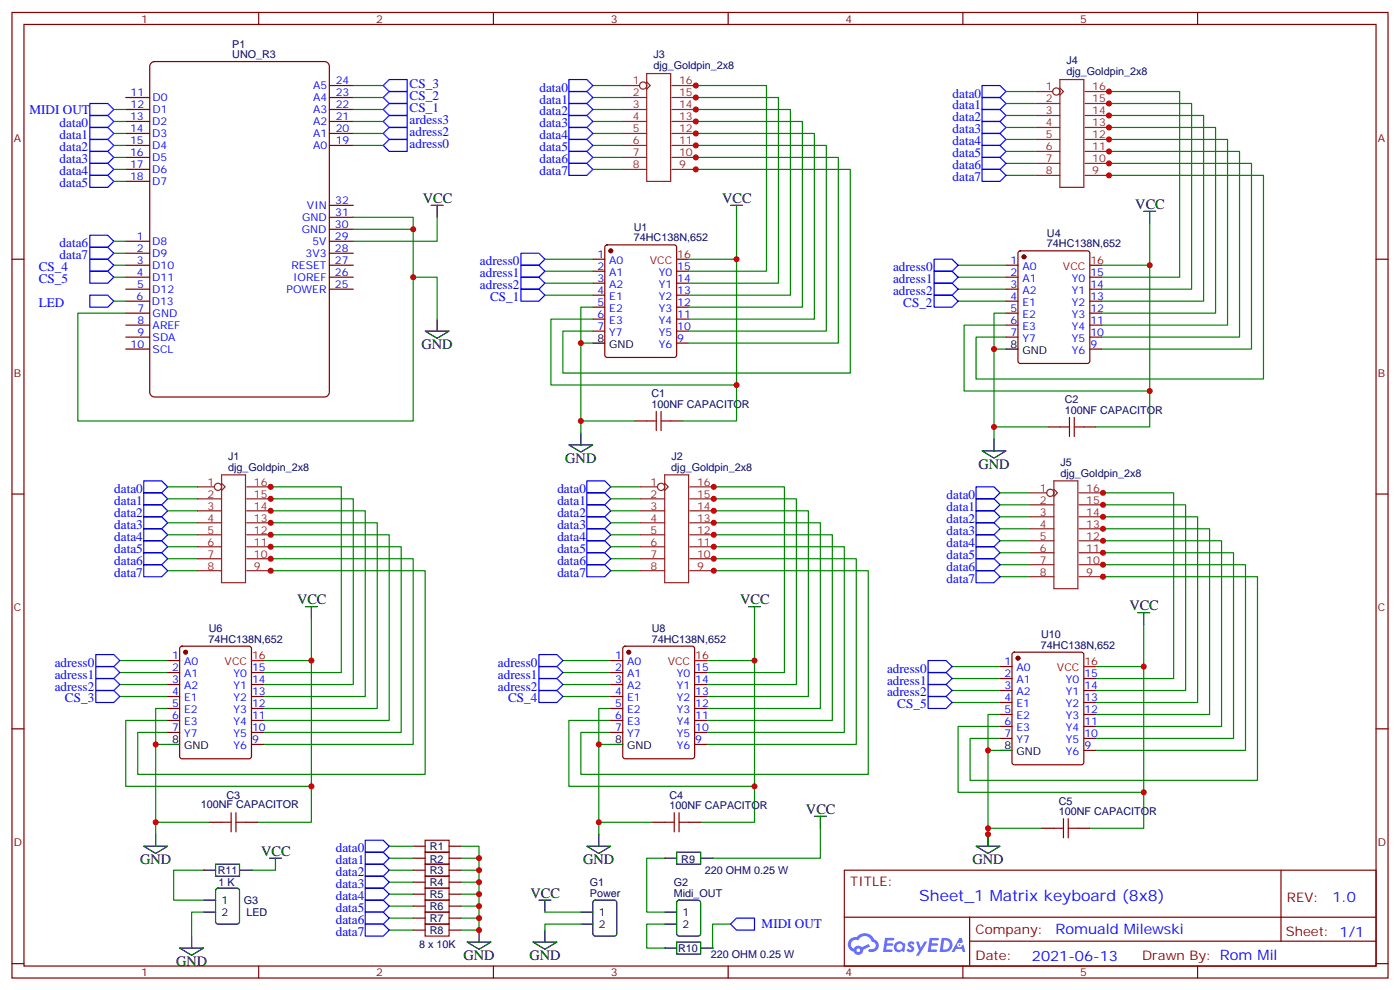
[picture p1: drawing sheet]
<svg xmlns="http://www.w3.org/2000/svg" width="412mm" height="292mm" viewBox="0 0 412 292" stroke-linecap="round" stroke-linejoin="round" font-family="sans-serif">
<g fill="none" stroke="#870000" stroke-width=".35">
<path d="M3.5 3.7h405.4v284.3h-405.4zM7.1 7.2h398.2v277.3h-398.2zM76.2 3.7v3.5M145.3 3.7v3.5M214.5 3.7v3.5M283.6 3.7v3.5M352.8 3.7v3.5M3.5 76.3h3.6M405.3 76.3h3.6M3.5 145.5h3.6M405.3 145.5h3.6M3.5 214.6h3.6"/>
<path d="M405.3 214.6h3.6M248.7 256.3h156.6v28.2h-156.6zM377.3 256.3v20.9M248.7 270.1h156.5M285.6 277.2h119.6M285.6 270.1v14.1M3.5 283.8h3.6M76.2 284.5v3.5M145.3 284.5v3.5M214.5 284.5v3.5M283.6 284.5v3.5M352.8 284.5v3.5"/>
<path d="M405.3 283.8h3.6"/>
</g>
<g fill="#5487ff">
<path d="M267.7 277.4a1.22 1.22 0 0 1 1.7 .3l-.4 .6a.47 .47 0 0 0-.3-.4 .47 .47 0 0 0-.5 .2l.1 .2a1.14 1.14 0 0 1 .8 1.7 1.14 1.14 0 0 1-1.9 0l-.2-.2 .5-.5 .7 .4a.29 .29 0 0 0 .3-.2 .29 .29 0 0 0-.2-.4 1.04 1.04 0 0 1-.6-1.7z"/>
<path d="M260.7 276.2h2.4l.3 .2-.2 .5h-1.8l-.1 .9h1.5l.3 .3-.3 .4h-1.6l-.2 1.1 1.7 .1 .2 .3-.2 .3h-2.6z"/>
<path d="M273.8 276.2h2.4l.3 .2-.1 .5h-1.8l-.2 .9h1.6l.3 .3-.4 .4h-1.6l-.1 1.1 1.7 .1 .2 .3-.2 .3h-2.6z"/>
<path d="M282.6 276.2h.7l.3 1.2-.6 .4a.69 .69 0 0 0-1 .2 .69 .69 0 0 0 .4 1 .69 .69 0 0 0 .9-.6l.5-.3 .6 2.2h-.8l-.2-.9h-1.8l-.5 .9h-.8z"/>
<path d="M269.8 277.3h.8l.6 1.8 1.1-1.8h.9l-2.6 4.2h-.8l.9-1.6z"/>
<path d="M277.4 276.2l-.6 4.1h1.3a2.11 2.11 0 0 0 2.5-2.1 2.11 2.11 0 0 0-2.5-2zM278.1 276.9a1.39 1.39 0 0 1 1.7 1.4 1.39 1.39 0 0 1-1.8 1.3h-.3z"/>
<path d="M263.7 277.8a1.54 1.54 0 0 0-.1 2.2 1.54 1.54 0 0 0 2.2 .1l.6 .2 .3-2.3-.2-.2h-.4a1.49 1.49 0 0 0-2.4 0zM264 278.8a.94 .94 0 0 1 1.8 0 .94 .94 0 0 1-1.8 0z"/>
<path d="M250.4 276.6a2.18 2.18 0 0 0 1.1 3.7 1.44 1.44 0 0 0 1.6 .9 1.44 1.44 0 0 0 1.2-1.5l2-1-.5-.7-1.9 .9a1.47 1.47 0 0 0-2.4 .5 1.39 1.39 0 0 1-.7-2 1.39 1.39 0 0 1 2-.4 2.12 2.12 0 0 1 2.2-1.3 2.12 2.12 0 0 1 1.9 1.7 1.14 1.14 0 0 1 1.1 1.4 1.14 1.14 0 0 1-1.7 .7 .43 .43 0 0 0-.5 .4 .43 .43 0 0 0 .4 .4 1.98 1.98 0 0 0 2.5-1.2 1.98 1.98 0 0 0-1.2-2.5 3.1 3.1 0 0 0-5.3-.7l-.9 .1zM252.3 279.9a.55 .55 0 0 1 1.1 0 .55 .55 0 0 1-1.1 0z"/>
<circle cx="282.6" cy="278.3" r=".26"/>
</g>
<path d="M44.4 18.7l1.1-.6h50.1a1.41 1.41 0 0 1 1.4 1.4v96a1.51 1.51 0 0 1-1.4 1.4h-50.1a1.51 1.51 0 0 1-1.4-1.4v-96z" fill="none" stroke="#800000" stroke-width=".35"/>
<g fill="none" stroke="#870000" stroke-width=".35">
<path d="M37 28.7h7.1M37 32.2h7.1M37 35.8h7.1M37 39.3h7.1M97 28.7h7.1M97 32.2h7.1M97 35.8h7.1M97 39.3h7.1M97 25.2h7.1M37 42.8h7.1M37 46.4h7.1M37 49.9h7.1"/>
<path d="M37 53.4h7.1M97 42.8h7.1M37 71h7.1M37 74.6h7.1M37 78.1h7.1M97 71h7.1M97 74.6h7.1M97 78.1h7.1M97 67.5h7.1M97 64h7.1M97 60.5h7.1M174.6 76.3h3.6"/>
<path d="M174.6 79.9h3.6M178.4 72.3l.5-.2h19.7l.7 .4v32.1l-.4 .6-20 .1-.7-.5v-32zM199.3 79.9h3.5M296.3 78.1h3.6M300.1 74.1l.5-.2h19.7l.7 .4v32l-.4 .7h-20l-.7-.4v-32zM37 81.6h7.1M37 85.2h7.1M37 88.7h7.1M37 92.2h7.1M37 95.7h7.1M37 99.3h7.1M97 81.6h7.1"/>
<path d="M97 85.2h7.1M174.6 83.4h3.6M174.6 86.9h3.6M174.6 90.5h3.6M174.6 94h3.6M174.6 97.5h3.6M199.3 83.4h3.5M199.3 86.9h3.5M199.3 90.5h3.5M199.3 94h3.5M199.3 97.5h3.5M296.3 81.6h3.6"/>
<path d="M296.3 85.2h3.6M296.3 88.7h3.6M296.3 92.2h3.6M296.3 95.7h3.6M296.3 99.3h3.6M321 81.6h3.6M321 85.2h3.6M321 88.7h3.6M321 92.2h3.6M321 95.7h3.6M321 99.3h3.6M37 102.8h7.1"/>
<path d="M199.3 101h3.5M321 102.8h3.6M187 124h3.5M197.6 124h3.5M308.7 125.7h3.5M319.3 125.7h3.5M49.4 194.5h3.5M49.4 198h3.5M53.2 190.5l.4-.2h19.8l.6 .4 .1 32-.5 .7h-20l-.6-.4-.1-32zM74.1 198h3.5M179.9 194.5h3.5M179.9 198h3.5"/>
<path d="M183.7 190.5l.4-.2h19.8l.7 .4v32l-.5 .7h-20l-.6-.4-.1-32zM204.6 198h3.5M294.6 196.3h3.5M294.6 199.8h3.5M298.3 192.3l.5-.2h19.8l.6 .4 .1 32-.5 .7h-20l-.6-.4-.1-32zM319.3 199.8h3.5M49.4 201.6h3.5M49.4 205.1h3.5M49.4 208.6h3.5M49.4 212.2h3.5M49.4 215.7h3.5M74.1 201.6h3.5"/>
<path d="M74.1 205.1h3.5M74.1 208.6h3.5M74.1 212.2h3.5M74.1 215.7h3.5M74.1 219.2h3.5M179.9 201.6h3.5M179.9 205.1h3.5M179.9 208.6h3.5M179.9 212.2h3.5M179.9 215.7h3.5M204.6 201.6h3.5M204.6 205.1h3.5"/>
<path d="M204.6 208.6h3.5M204.6 212.2h3.5M204.6 215.7h3.5M204.6 219.2h3.5M294.6 203.3h3.5M294.6 206.9h3.5M294.6 210.4h3.5M294.6 213.9h3.5M294.6 217.5h3.5M319.3 203.3h3.5M319.3 206.9h3.5M319.3 210.4h3.5"/>
<path d="M319.3 213.9h3.5M319.3 217.5h3.5M319.3 221h3.5M61.7 242.1h3.6M72.3 242.1h3.5M121.7 249.2h3.5M121.7 252.7h3.5M121.7 256.3h3.5M121.7 259.8h3.5M132.3 249.2h3.5M132.3 252.7h3.5M132.3 256.3h3.5"/>
<path d="M132.3 259.8h3.5M192.3 242.1h3.5M202.8 242.1h3.6M306.9 243.9h3.5M317.5 243.9h3.5M121.7 263.3h3.5M121.7 266.8h3.5M121.7 270.4h3.5M121.7 273.9h3.5M132.3 263.3h3.5M132.3 266.8h3.5M132.3 270.4h3.5"/>
<path d="M132.3 273.9h3.5"/>
</g>
<g fill="none" stroke="#00f" stroke-width=".35">
<path d="M26.5 34h5.2l1.8 1.8-1.8 1.7h-5.2zM26.5 37.5h5.2l1.8 1.8-1.8 1.8h-5.2zM26.5 30.5h5.2l1.8 1.7-1.8 1.8h-5.2zM112.9 39.3l1.8-1.8h5.2v3.6h-5.2zM114.7 34h5.2v3.5h-5.2l-1.8-1.7zM114.7 30.5h5.2v3.5h-5.2l-1.8-1.8zM114.7 27h5.2v3.5h-5.2l-1.8-1.8zM114.7 23.4h5.2v3.6h-5.2l-1.8-1.8zM167.6 37.5h5.3l1.7 1.8-1.7 1.8h-5.3zM167.6 34h5.3l1.7 1.8-1.7 1.7h-5.3zM167.6 30.5h5.3l1.7 1.7-1.7 1.8h-5.3zM167.6 27h5.3l1.7 1.7-1.7 1.8h-5.3z"/>
<path d="M167.6 23.4h5.3l1.7 1.8-1.7 1.8h-5.3zM289.3 25.2h5.3l1.7 1.8-1.7 1.7h-5.3zM289.3 28.7h5.3l1.7 1.8-1.7 1.7h-5.3zM289.3 32.2h5.3l1.7 1.8-1.7 1.8h-5.3zM289.3 35.8h5.3l1.7 1.7-1.7 1.8h-5.3zM289.3 39.3h5.3l1.7 1.8-1.7 1.7h-5.3zM26.5 41.1h5.2l1.8 1.7-1.8 1.8h-5.2zM26.5 44.6h5.2l1.8 1.8-1.8 1.7h-5.2zM26.5 48.1h5.2l1.8 1.8-1.8 1.7h-5.2zM26.5 51.6h5.2l1.8 1.8-1.8 1.8h-5.2zM112.9 42.8l1.8-1.7h5.2v3.5h-5.2zM167.6 44.6h5.3l1.7 1.8-1.7 1.7h-5.3z"/>
<path d="M167.6 41.1h5.3l1.7 1.7-1.7 1.8h-5.3zM167.6 48.1h5.3l1.7 1.8-1.7 1.7h-5.3zM289.3 49.9h5.3l1.7 1.7-1.7 1.8h-5.3zM289.3 42.8h5.3l1.7 1.8-1.7 1.8h-5.3zM289.3 46.4h5.3l1.7 1.7-1.7 1.8h-5.3zM26.5 69.3h5.2l1.8 1.7-1.8 1.8h-5.2zM26.5 72.8h5.2l1.8 1.8-1.8 1.7h-5.2zM26.5 76.3h5.2l1.8 1.8-1.8 1.8h-5.2zM26.5 79.9h5.2l1.8 1.7-1.8 1.8h-5.2zM153.5 74.6h5.2l1.8 1.7-1.8 1.8h-5.2zM153.5 78.1h5.2l1.8 1.8-1.8 1.7h-5.2zM275.2 79.9h5.3l1.7 1.7-1.7 1.8h-5.3z"/>
<path d="M275.2 76.3h5.3l1.7 1.8-1.7 1.8h-5.3zM26.5 86.9h5.2l1.8 1.8-1.8 1.8h-5.2zM153.5 81.6h5.2l1.8 1.8-1.8 1.8h-5.2zM153.5 85.2h5.2l1.8 1.7-1.8 1.8h-5.2zM275.2 86.9h5.3l1.7 1.8-1.7 1.8h-5.3zM275.2 83.4h5.3l1.7 1.8-1.7 1.7h-5.3zM42.3 141.6h5.3l1.8 1.8-1.8 1.7h-5.3zM42.3 145.1h5.3l1.8 1.8-1.8 1.8h-5.3zM42.3 148.7h5.3l1.8 1.7-1.8 1.8h-5.3zM42.3 152.2h5.3l1.8 1.8-1.8 1.7h-5.3zM42.3 155.7h5.3l1.8 1.8-1.8 1.7h-5.3zM42.3 159.2h5.3l1.8 1.8-1.8 1.8h-5.3z"/>
<path d="M172.9 141.6h5.3l1.7 1.8-1.7 1.7h-5.3zM172.9 145.1h5.3l1.7 1.8-1.7 1.8h-5.3zM172.9 148.7h5.3l1.7 1.7-1.7 1.8h-5.3zM172.9 152.2h5.3l1.7 1.8-1.7 1.7h-5.3zM172.9 155.7h5.3l1.7 1.8-1.7 1.7h-5.3zM172.9 159.2h5.3l1.7 1.8-1.7 1.8h-5.3zM287.5 143.4h5.3l1.8 1.7-1.8 1.8h-5.3zM287.5 146.9h5.3l1.8 1.8-1.8 1.7h-5.3zM287.5 150.4h5.3l1.8 1.8-1.8 1.8h-5.3zM287.5 154h5.3l1.8 1.7-1.8 1.8h-5.3zM287.5 157.5h5.3l1.8 1.7-1.8 1.8h-5.3zM42.3 166.3h5.3l1.8 1.8-1.8 1.7h-5.3z"/>
<path d="M42.3 162.8h5.3l1.8 1.7-1.8 1.8h-5.3zM172.9 166.3h5.3l1.7 1.8-1.7 1.7h-5.3zM172.9 162.8h5.3l1.7 1.7-1.7 1.8h-5.3zM287.5 168.1h5.3l1.8 1.7-1.8 1.8h-5.3zM287.5 161h5.3l1.8 1.8-1.8 1.7h-5.3zM287.5 164.5h5.3l1.8 1.8-1.8 1.8h-5.3zM28.2 199.8h5.3l1.8 1.8-1.8 1.7h-5.3zM28.2 196.3h5.3l1.8 1.7-1.8 1.8h-5.3zM28.2 192.8h5.3l1.8 1.7-1.8 1.8h-5.3zM158.7 199.8h5.3l1.8 1.8-1.8 1.7h-5.3zM158.7 196.3h5.3l1.8 1.7-1.8 1.8h-5.3zM158.7 192.8h5.3l1.8 1.7-1.8 1.8h-5.3z"/>
<path d="M273.4 198h5.3l1.8 1.8-1.8 1.8h-5.3zM273.4 194.5h5.3l1.8 1.8-1.8 1.7h-5.3zM28.2 203.3h5.3l1.8 1.8-1.8 1.8h-5.3zM158.7 203.3h5.3l1.8 1.8-1.8 1.8h-5.3zM273.4 205.1h5.3l1.8 1.8-1.8 1.7h-5.3zM273.4 201.6h5.3l1.8 1.7-1.8 1.8h-5.3zM107.6 258h5.3l1.8 1.8-1.8 1.7h-5.3zM107.6 254.5h5.3l1.8 1.8-1.8 1.7h-5.3zM107.6 251h5.3l1.8 1.7-1.8 1.8h-5.3zM107.6 247.4h5.3l1.8 1.8-1.8 1.8h-5.3zM107.6 268.6h5.3l1.8 1.8-1.8 1.7h-5.3zM107.6 265.1h5.3l1.8 1.7-1.8 1.8h-5.3z"/>
<path d="M107.6 261.5h5.3l1.8 1.8-1.8 1.8h-5.3zM107.6 272.1h5.3l1.8 1.8-1.8 1.8h-5.3z"/>
</g>
<g fill="none" stroke="#008700" stroke-width=".35">
<path d="M33.5 35.8h3.5M33.5 39.3h3.5M104.1 35.8h8.8M104.1 39.3h8.8M104.1 25.2h8.8M104.1 28.7h8.8M104.1 32.2h8.8M174.6 35.8h8.8M174.6 39.3h8.8M174.6 25.2h8.8M174.6 28.7h8.8M174.6 32.2h8.8"/>
<path d="M204.6 25.2h21.2v54.7h-23M204.6 28.7h24.7v54.7h-26.5M204.6 32.2h28.2v54.7h-30M204.6 35.8h31.8v54.7h-33.6M204.6 39.3h35.3v54.7h-37.1M296.3 27h8.9M296.3 30.5h8.9M296.3 34h8.9M296.3 37.5h8.9M326.3 37.5h31.8v54.7h-33.5M326.3 34h28.2v54.7h-29.9M326.3 30.5h24.7v54.7h-26.4"/>
<path d="M326.3 27h21.2v54.6h-22.9M33.5 42.8h3.5M33.5 46.4h3.5M33.5 49.9h3.5M33.5 53.4h3.5M104.1 42.8h8.8M174.6 42.8h8.8M174.6 46.4h8.8M174.6 49.9h8.8M204.6 42.8h38.8v54.7h-40.6M204.6 46.4h42.3v54.6h-44.1M204.6 49.9h45.9v60h-84.7v-12.4h8.8"/>
<path d="M296.3 51.6h8.9M296.3 48.1h8.9M296.3 41.1h8.9M296.3 44.6h8.9M326.3 51.6h45.9v60h-84.7v-12.3h8.8M326.3 48.1h42.4v54.7h-44.1M326.3 44.6h38.8v54.7h-40.5M326.3 41.1h35.3v54.6h-37M33.5 71h3.5M33.5 74.6h3.5M33.5 78.1h3.5M104.1 67.5h17.6v14.1h7.1v12.4"/>
<path d="M104.1 64h17.6v3.5M128.8 64v7h-24.7M160.5 76.3h14.1M160.5 79.9h14.1M217 64v12.3h-14.2M217 76.3v37.1h-54.7v-19.4h12.3M282.2 78.1h14.1M338.7 78.1v37h-54.7v-19.4h12.3M338.7 65.8v12.3h-14.1M33.5 81.6h3.5M33.5 88.7h3.5M121.7 81.6v42.4h-98.8v-31.8h14.1"/>
<path d="M160.5 83.4h14.1M160.5 86.9h14.1M174.6 90.5h-3.5v10.5M282.2 85.2h14.1M282.2 81.6h14.1M282.2 88.7h14.1M296.3 92.2h-3.5v10.6M174.6 101h-3.5v26.5M217 113.4v10.6h-15.9M296.3 102.8h-3.5v26.5M338.7 115.1v10.6h-15.9M171.1 124h15.9"/>
<path d="M292.8 125.7h15.9M49.4 143.4h8.8M49.4 146.9h8.8M49.4 150.4h8.8M49.4 154h8.8M49.4 157.5h8.8M79.4 157.5h35.3v54.7h-37.1M79.4 154h31.7v54.6h-33.5M79.4 150.4h28.2v54.7h-30M79.4 146.9h24.7v54.7h-26.5M79.4 143.4h21.1v54.6h-22.9M179.9 143.4h8.8"/>
<path d="M179.9 146.9h8.8M179.9 150.4h8.8M179.9 154h8.8M179.9 157.5h8.8M209.9 157.5h35.3v54.7h-37.1M209.9 154h31.8v54.6h-33.6M209.9 150.4h28.2v54.7h-30M209.9 146.9h24.7v54.7h-26.5M209.9 143.4h21.2v54.6h-23M294.6 145.1h8.8M294.6 148.7h8.8M294.6 152.2h8.8"/>
<path d="M294.6 155.7h8.8M294.6 159.2h8.8M324.6 159.2h35.2v54.7h-37M324.6 155.7h31.7v54.7h-33.5M324.6 152.2h28.2v54.7h-30M324.6 148.7h24.6v54.6h-26.4M324.6 145.1h21.1v54.7h-22.9M49.4 168.1h8.8M49.4 164.5h8.8M49.4 161h8.8M79.4 168.1h45.8v59.9h-84.6v-12.3h8.8M79.4 164.5h42.3v54.7h-44.1"/>
<path d="M79.4 161h38.8v54.7h-40.6M179.9 168.1h8.8M179.9 164.5h8.8M179.9 161h8.8M209.9 168.1h45.9v59.9h-84.7v-12.3h8.8M209.9 164.5h42.3v54.7h-44.1M209.9 161h38.8v54.7h-40.6M294.6 169.8h8.8M294.6 166.3h8.8M294.6 162.8h8.8M324.6 169.8h45.8v60h-84.6v-12.3h8.8M324.6 166.3h42.3v54.7h-44.1"/>
<path d="M324.6 162.8h38.8v54.7h-40.6M35.3 198h14.1M35.3 194.5h14.1M91.7 194.5v37.1h-54.7v-19.4h12.4M91.7 182.2v12.3h-14.1M165.8 198h14.1M165.8 194.5h14.1M222.2 194.5v37.1h-54.6v-19.4h12.3M222.2 182.2v12.3h-14.1M280.5 199.8h14.1M280.5 196.3h14.1M336.9 196.3v37h-54.7v-19.4h12.4"/>
<path d="M336.9 183.9v12.4h-14.1M35.3 201.6h14.1M35.3 205.1h14.1M49.4 208.6h-3.5v10.6M49.4 219.2h-3.5v26.5M165.8 201.6h14.1M165.8 205.1h14.1M179.9 208.6h-3.5v10.6M179.9 219.2h-3.5v26.5M280.5 203.3h14.1M280.5 206.9h14.1M294.6 210.4h-3.6v10.6"/>
<path d="M91.7 231.6v10.5h-15.9M222.2 231.6v10.5h-15.8M294.6 221h-3.6v28.2M336.9 233.3v10.6h-15.9M45.9 242.1h15.8M114.7 252.7h7M114.7 256.3h7M114.7 259.8h7M135.8 249.2h5.3v24.7h-5.3M135.8 252.7h5.3M135.8 256.3h5.3M135.8 259.8h5.3"/>
<path d="M176.4 242.1h15.9M291 243.9h15.9M114.7 263.3h7M114.7 266.8h7M114.7 270.4h7M114.7 273.9h7M135.8 263.3h5.3M135.8 266.8h5.3M135.8 270.4h5.3M160.5 268.6h10.6M171.1 272.1h-10.6v1.8"/>
</g>
<g fill="none" stroke="#000" stroke-width=".35">
<path d="M127 60.5h3.5M128.8 60.5v3.5M215.2 60.5h3.5M217 60.5v3.5M336.9 62.2h3.5M338.7 62.2v3.6M125.2 97.5h7.1l-3.5 2.1zM128.8 94v3.5M174.6 101h3.6M296.3 102.8h3.6M167.6 131h7l-3.5 2.1zM171.1 127.5v3.5"/>
<path d="M289.3 132.8h7l-3.5 2.1zM292.8 129.3v3.5M90 178.6h3.5M91.7 178.6v3.6M220.5 178.6h3.5M222.2 178.6v3.6M335.1 180.4h3.6M336.9 180.4v3.5M49.4 219.2h3.5M179.9 219.2h3.5M294.6 221h3.5M42.3 249.2h7.1l-3.5 2.1z"/>
<path d="M45.9 245.7v3.5M172.9 249.2h7l-3.5 2.1zM176.4 245.7v3.5M195.8 252.7h3.5M199.3 251h7.1v3.5h-7.1zM206.4 252.7h3.5M287.5 249.2h7.1l-3.6 2.1zM291 245.7v3.5M60 268.6h3.5M60 265.1h3.5M63.7 261.8l.5-.3h5.6l.7 .5 .1 9.4-.5 .7h-5.9l-.6-.4-.1-9.4zM137.6 277.4h7l-3.5 2.1z"/>
<path d="M141.1 273.9v3.5M157 277.4h7l-3.5 2.1zM158.7 265.1h3.6M160.5 265.1v3.5M160.5 273.9v3.5M171.1 268.6h3.5M171.1 272.1h3.5M174.9 265.3l.4-.2h5.7l.6 .4 .1 9.5-.5 .6-5.9 .1-.6-.5-.1-9.4zM195.8 268.6h3.5M195.8 272.1h3.5M199.6 265.3l.4-.2h5.7l.6 .4 .1 9.5-.5 .6-5.9 .1-.6-.5-.1-9.4z"/>
</g>
<g fill="#870000" stroke="#870000" stroke-width=".35">
<circle cx="179.9" cy="73.9" r=".53"/>
<circle cx="301.6" cy="75.6" r=".53"/>
<circle cx="54.7" cy="192.1" r=".53"/>
<circle cx="185.2" cy="192.1" r=".53"/>
<circle cx="299.9" cy="193.8" r=".53"/>
</g>
<path d="M199.3 76.3h3.5M321 78.1h3.6M74.1 194.5h3.5M204.6 194.5h3.5M319.3 196.3h3.5" fill="none" stroke="#f00" stroke-width=".35"/>
<g fill="none" stroke="#a10000" stroke-width=".35">
<path d="M190.5 124h2.8M193.3 121.1v5.7M194.7 121.1v5.7M194.7 124h2.9M312.2 125.7h2.8M315 122.9v5.7M316.4 122.9v5.7M316.4 125.7h2.9M68.1 239.3v5.7M69.5 239.3v5.7M198.6 239.3v5.7M200 239.3v5.7"/>
<path d="M65.3 242.1h2.8M69.5 242.1h2.8M125.2 247.4h7.1v3.6h-7.1zM125.2 251h7.1v3.5h-7.1zM125.2 254.5h7.1v3.5h-7.1zM125.2 258h7.1v3.5h-7.1zM195.8 242.1h2.8M200 242.1h2.8M310.4 243.9h2.9M313.3 241.1v5.6M314.7 241.1v5.6M314.7 243.9h2.8"/>
<path d="M125.2 261.5h7.1v3.6h-7.1zM125.2 265.1h7.1v3.5h-7.1zM125.2 268.6h7.1v3.5h-7.1zM125.2 272.1h7.1v3.6h-7.1z"/>
</g>
<g fill="#870000">
<circle cx="195.8" cy="252.7" r=".18"/>
<circle cx="209.9" cy="252.7" r=".18"/>
</g>
<path d="M195.8 279.2h3.5M199.3 277.4h7.1v3.6h-7.1zM206.4 279.2h3.5" fill="none" stroke="#000" stroke-width=".35"/>
<g fill="#870000">
<circle cx="195.8" cy="279.2" r=".18"/>
<circle cx="209.9" cy="279.2" r=".18"/>
</g>
<path d="M195.8 252.7h-5.3v15.9h5.3M241.7 243.9v8.8h-31.8M60 268.6h-3.6v7.1M195.8 272.1h-5.3v7.1h5.3M215.2 272.1h-5.3v7.1" fill="none" stroke="#008700" stroke-width=".35"/>
<path d="M217 270.4h5.2v3.5h-5.2l-1.8-1.8z" fill="none" stroke="#00f" stroke-width=".35"/>
<path d="M60 256.3h3.5M63.5 254.5h7.1v3.5h-7.1zM70.6 256.3h3.5M239.9 240.4h3.5M241.7 240.4v3.5M52.9 279.2h7.1l-3.6 2.1zM56.4 275.7v3.5" fill="none" stroke="#000" stroke-width=".35"/>
<g fill="#870000">
<circle cx="60" cy="256.3" r=".18"/>
<circle cx="74.1" cy="256.3" r=".18"/>
</g>
<path d="M79.4 252.7h3.5M81.1 252.7v3.6" fill="none" stroke="#000" stroke-width=".35"/>
<path d="M33.5 32.2h3.5M60 256.3h-8.8v8.8h8.8M74.1 256.3h7M114.7 249.2h7" fill="none" stroke="#008700" stroke-width=".35"/>
<g fill="none" stroke="#8c2424" stroke-width=".35">
<path d="M183.4 25.2h5M183.4 28.7h7.1M183.4 32.2h7.1M183.4 35.8h7.1M183.4 39.3h7.1M190.5 24.1l1.1 1.1-1.1 1M190.5 21.7h7.1v31.7h-7.1zM197.9 25.2h7.1M197.9 28.7h7.1M197.9 32.2h7.1M197.9 35.8h7.1M197.9 39.3h7.1"/>
<path d="M305.2 27h4.9M305.2 30.5h7M305.2 34h7M305.2 37.5h7M312.2 25.9l1.1 1.1-1.1 1M312.2 23.4h7.1v31.8h-7.1zM319.6 27h7.1M319.6 30.5h7.1M319.6 34h7.1M319.6 37.5h7.1M183.4 42.8h7.1M183.4 46.4h7.1"/>
<path d="M183.4 49.9h7.1M197.9 42.8h7.1M197.9 46.4h7.1M197.9 49.9h7.1M305.2 41.1h7M305.2 44.6h7M305.2 48.1h7M305.2 51.6h7M319.6 41.1h7.1M319.6 44.6h7.1M319.6 48.1h7.1M319.6 51.6h7.1"/>
<path d="M65.3 139.8h7v31.8h-7zM195.8 139.8h7v31.8h-7zM58.2 143.4h4.9M58.2 146.9h7.1M58.2 150.4h7.1M58.2 154h7.1M58.2 157.5h7.1M65.3 142.3l1 1.1-1 1M72.7 143.4h7M72.7 146.9h7M72.7 150.4h7M72.7 154h7"/>
<path d="M72.7 157.5h7M188.7 143.4h5M188.7 146.9h7.1M188.7 150.4h7.1M188.7 154h7.1M188.7 157.5h7.1M195.8 142.3l1 1.1-1 1M203.2 143.4h7.1M203.2 146.9h7.1M203.2 150.4h7.1M203.2 154h7.1M203.2 157.5h7.1"/>
<path d="M303.4 145.1h4.9M303.4 148.7h7M303.4 152.2h7M303.4 155.7h7M303.4 159.2h7M310.4 144.1l1.1 1-1.1 1.1M310.4 141.6h7.1v31.8h-7.1zM317.9 145.1h7M317.9 148.7h7M317.9 152.2h7M317.9 155.7h7M317.9 159.2h7"/>
<path d="M58.2 161h7.1M58.2 164.5h7.1M58.2 168.1h7.1M72.7 161h7M72.7 164.5h7M72.7 168.1h7M188.7 161h7.1M188.7 164.5h7.1M188.7 168.1h7.1M203.2 161h7.1M203.2 164.5h7.1M203.2 168.1h7.1"/>
<path d="M303.4 162.8h7M303.4 166.3h7M303.4 169.8h7M317.9 162.8h7M317.9 166.3h7M317.9 169.8h7"/>
<circle cx="189.4" cy="25.2" r="1.06"/>
<circle cx="311.1" cy="27" r="1.06"/>
<circle cx="64.2" cy="143.4" r="1.06"/>
<circle cx="194.7" cy="143.4" r="1.06"/>
<circle cx="309.4" cy="145.1" r="1.06"/>
</g>
<g fill="#c00">
<circle cx="121.7" cy="81.6" r=".88"/>
<circle cx="217" cy="76.3" r=".88"/>
<circle cx="171.1" cy="101" r=".88"/>
<circle cx="171.1" cy="124" r=".88"/>
<circle cx="217" cy="113.4" r=".88"/>
<circle cx="338.7" cy="115.1" r=".88"/>
<circle cx="292.8" cy="125.7" r=".88"/>
<circle cx="292.8" cy="102.8" r=".88"/>
<circle cx="338.7" cy="78.1" r=".88"/>
<circle cx="91.7" cy="231.6" r=".88"/>
<circle cx="45.9" cy="242.1" r=".88"/>
<circle cx="45.9" cy="219.2" r=".88"/>
<circle cx="91.7" cy="194.5" r=".88"/>
<circle cx="222.3" cy="231.6" r=".88"/>
<circle cx="176.4" cy="242.1" r=".88"/>
<circle cx="176.4" cy="219.2" r=".88"/>
<circle cx="222.3" cy="194.5" r=".88"/>
<circle cx="336.9" cy="233.3" r=".88"/>
<circle cx="291" cy="243.9" r=".88"/>
<circle cx="291" cy="221" r=".88"/>
<circle cx="336.9" cy="196.3" r=".88"/>
<circle cx="141.1" cy="273.9" r=".88"/>
<circle cx="141.1" cy="270.4" r=".88"/>
<circle cx="141.1" cy="266.8" r=".88"/>
<circle cx="141.1" cy="263.3" r=".88"/>
<circle cx="141.1" cy="259.8" r=".88"/>
<circle cx="141.1" cy="256.3" r=".88"/>
<circle cx="141.1" cy="252.7" r=".88"/>
<circle cx="121.7" cy="67.5" r=".88"/>
<circle cx="291" cy="245.7" r=".88"/>
<circle cx="79.7" cy="168.1" r=".88"/>
<circle cx="79.7" cy="164.5" r=".88"/>
<circle cx="79.7" cy="161" r=".88"/>
<circle cx="79.7" cy="157.5" r=".88"/>
<circle cx="79.7" cy="154" r=".88"/>
<circle cx="79.7" cy="150.4" r=".88"/>
<circle cx="79.7" cy="146.9" r=".88"/>
<circle cx="79.7" cy="143.4" r=".88"/>
<circle cx="210.3" cy="168.1" r=".88"/>
<circle cx="210.3" cy="164.5" r=".88"/>
<circle cx="210.3" cy="161" r=".88"/>
<circle cx="210.3" cy="157.5" r=".88"/>
<circle cx="210.3" cy="154" r=".88"/>
<circle cx="210.3" cy="150.4" r=".88"/>
<circle cx="210.3" cy="146.9" r=".88"/>
<circle cx="210.3" cy="143.4" r=".88"/>
<circle cx="205" cy="49.9" r=".88"/>
<circle cx="205" cy="46.4" r=".88"/>
<circle cx="205" cy="42.8" r=".88"/>
<circle cx="205" cy="39.3" r=".88"/>
<circle cx="205" cy="35.8" r=".88"/>
<circle cx="205" cy="32.2" r=".88"/>
<circle cx="205" cy="28.7" r=".88"/>
<circle cx="205" cy="25.2" r=".88"/>
<circle cx="326.7" cy="51.6" r=".88"/>
<circle cx="326.7" cy="48.1" r=".88"/>
<circle cx="326.7" cy="44.6" r=".88"/>
<circle cx="326.7" cy="41.1" r=".88"/>
<circle cx="326.7" cy="37.5" r=".88"/>
<circle cx="326.7" cy="34" r=".88"/>
<circle cx="326.7" cy="30.5" r=".88"/>
<circle cx="326.7" cy="27" r=".88"/>
<circle cx="324.9" cy="169.8" r=".88"/>
<circle cx="324.9" cy="166.3" r=".88"/>
<circle cx="324.9" cy="162.8" r=".88"/>
<circle cx="324.9" cy="159.2" r=".88"/>
<circle cx="324.9" cy="155.7" r=".88"/>
<circle cx="324.9" cy="152.2" r=".88"/>
<circle cx="324.9" cy="148.7" r=".88"/>
<circle cx="324.9" cy="145.1" r=".88"/>
</g>
<text font-size="4.6" fill="#00f" x="270.8" y="265.3">Sheet_1 Matrix keyboard (8x8)</text>
<g font-size="4.2">
<text x="124.5" y="59.8">VCC</text>
<text x="212.7" y="59.8">VCC</text>
<text x="334.4" y="61.5">VCC</text>
<text x="124.2" y="102.8">GND</text>
<text x="166.5" y="136.3">GND</text>
<text x="288.2" y="138.1">GND</text>
<text x="87.5" y="177.9">VCC</text>
<text x="218" y="177.9">VCC</text>
<text x="332.7" y="179.7">VCC</text>
<text x="237.4" y="239.7">VCC</text>
<text x="41.3" y="254.5">GND</text>
<text x="76.9" y="252">VCC</text>
<text x="171.8" y="254.5">GND</text>
<text x="286.5" y="254.5">GND</text>
<text x="156.3" y="264.4">VCC</text>
<text x="51.9" y="284.5">GND</text>
<text x="136.5" y="282.7">GND</text>
<text x="155.9" y="282.7">GND</text>
</g>
<g font-size="4.2" fill="#00f">
<text x="392.5" y="265.5">1.0</text>
<text x="310.9" y="275.1">Romuald Milewski</text>
<text x="304" y="282.9">2021-06-13</text>
</g>
<g font-size="3.9" fill="#00f">
<text x="120.7" y="29.5">CS_2</text>
<text x="120.7" y="25.9">CS_3</text>
<text x="158.9" y="27">data0</text>
<text x="280.6" y="28.7">data0</text>
<text x="8.7" y="33.5">MIDI OUT</text>
<text x="120.7" y="33">CS_1</text>
<text x="158.9" y="34">data2</text>
<text x="158.9" y="30.5">data1</text>
<text x="280.6" y="32.2">data1</text>
<text x="280.6" y="35.8">data2</text>
<text x="17.5" y="37.5">data0</text>
<text x="17.5" y="41.1">data1</text>
<text x="120.7" y="40.1">adress2</text>
<text x="120.7" y="36.5">ardess3</text>
<text x="158.9" y="41.1">data4</text>
<text x="158.9" y="37.5">data3</text>
<text x="280.6" y="39.3">data3</text>
<text x="17.5" y="44.6">data2</text>
<text x="120.7" y="43.6">adress0</text>
<text x="158.9" y="44.6">data5</text>
<text x="280.6" y="42.8">data4</text>
<text x="280.6" y="46.4">data5</text>
<text x="17.5" y="48.1">data3</text>
<text x="17.5" y="51.6">data4</text>
<text x="158.9" y="48.1">data6</text>
<text x="158.9" y="51.6">data7</text>
<text x="280.6" y="53.4">data7</text>
<text x="280.6" y="49.9">data6</text>
<text x="17.5" y="55.2">data5</text>
<text x="17.5" y="72.8">data6</text>
<text x="17.5" y="76.3">data7</text>
<text x="11.4" y="79.9">CS_4</text>
<text x="11.4" y="83.4">CS_5</text>
<text x="141.4" y="78.1">adress0</text>
<text x="141.4" y="81.6">adress1</text>
<text x="263.1" y="83.4">adress1</text>
<text x="263.1" y="79.9">adress0</text>
<text x="141.4" y="85.2">adress2</text>
<text x="144.4" y="88.7">CS_1</text>
<text x="263.1" y="86.9">adress2</text>
<text x="11.4" y="90.5">LED</text>
<text x="266.1" y="90.5">CS_2</text>
<text x="33.7" y="145.1">data0</text>
<text x="33.7" y="148.7">data1</text>
<text x="164.2" y="145.1">data0</text>
<text x="164.2" y="148.7">data1</text>
<text x="278.8" y="146.9">data0</text>
<text x="33.7" y="152.2">data2</text>
<text x="33.7" y="155.7">data3</text>
<text x="164.2" y="152.2">data2</text>
<text x="164.2" y="155.7">data3</text>
<text x="278.8" y="150.4">data1</text>
<text x="278.8" y="154">data2</text>
<text x="33.7" y="159.2">data4</text>
<text x="164.2" y="159.2">data4</text>
<text x="278.8" y="157.5">data3</text>
<text x="278.8" y="161">data4</text>
<text x="33.7" y="162.8">data5</text>
<text x="33.7" y="166.3">data6</text>
<text x="164.2" y="162.8">data5</text>
<text x="164.2" y="166.3">data6</text>
<text x="278.8" y="164.5">data5</text>
<text x="33.7" y="169.8">data7</text>
<text x="164.2" y="169.8">data7</text>
<text x="278.8" y="171.6">data7</text>
<text x="278.8" y="168.1">data6</text>
<text x="16.1" y="196.3">adress0</text>
<text x="146.7" y="196.3">adress0</text>
<text x="16.1" y="203.3">adress2</text>
<text x="16.1" y="199.8">adress1</text>
<text x="146.7" y="203.3">adress2</text>
<text x="146.7" y="199.8">adress1</text>
<text x="261.3" y="201.6">adress1</text>
<text x="261.3" y="198">adress0</text>
<text x="19.1" y="206.9">CS_3</text>
<text x="149.7" y="206.9">CS_4</text>
<text x="261.3" y="205.1">adress2</text>
<text x="264.3" y="208.6">CS_5</text>
<text x="98.9" y="251">data0</text>
<text x="98.9" y="254.5">data1</text>
<text x="98.9" y="261.5">data3</text>
<text x="98.9" y="258">data2</text>
<text x="98.9" y="268.6">data5</text>
<text x="98.9" y="265.1">data4</text>
<text x="98.9" y="272.1">data6</text>
<text x="98.9" y="275.7">data7</text>
<text x="224.4" y="273.4">MIDI OUT</text>
</g>
<g font-size="3.9" fill="#800">
<text x="250.5" y="260.8">TITLE:</text>
<text x="379.1" y="265.5">REV:</text>
<text x="287.4" y="275">Company:</text>
<text x="378.7" y="275.7">Sheet: 1/1</text>
<text x="287.4" y="282.7">Date:</text>
<text x="336.4" y="282.8">Drawn By: Rom Mil</text>
</g>
<g font-size="3.2" fill="#800">
<text x="41.6" y="6.7">1</text>
<text x="110.8" y="6.7">2</text>
<text x="179.9" y="6.7">3</text>
<text x="249.1" y="6.7">4</text>
<text x="318.2" y="6.7">5</text>
<text x="4.1" y="41.8">A</text>
<text x="405.9" y="41.8">A</text>
<text x="4.1" y="110.9">B</text>
<text x="405.9" y="110.9">B</text>
<text x="4.1" y="180.1">C</text>
<text x="405.9" y="180.1">C</text>
<text x="4.1" y="249.2">D</text>
<text x="405.9" y="249.2">D</text>
<text x="41.6" y="287.5">1</text>
<text x="110.8" y="287.5">2</text>
<text x="179.9" y="287.5">3</text>
<text x="249.1" y="287.5">4</text>
<text x="318.2" y="287.5">5</text>
</g>
<g font-size="3.2" fill="#000080">
<text x="68.4" y="17.1">UNO_R3</text>
<text x="68.4" y="14.1">P1</text>
<text x="192.5" y="17.2">J3</text>
<text x="192.5" y="20.4">djg_Goldpin_2x8</text>
<text x="314.2" y="22.2">djg_Goldpin_2x8</text>
<text x="314.2" y="18.9">J4</text>
<text x="186.7" y="71">74HC138N,652</text>
<text x="186.7" y="68">U1</text>
<text x="308.4" y="69.8">U4</text>
<text x="308.4" y="72.8">74HC138N,652</text>
<text x="191.9" y="117.1">C1</text>
<text x="313.6" y="118.8">C2</text>
<text x="191.9" y="120.1">100NF CAPACITOR</text>
<text x="313.6" y="121.8">100NF CAPACITOR</text>
<text x="67.2" y="135.4">J1</text>
<text x="197.8" y="135.4">J2</text>
<text x="312.4" y="137.1">J5</text>
<text x="67.2" y="138.6">djg_Goldpin_2x8</text>
<text x="197.8" y="138.6">djg_Goldpin_2x8</text>
<text x="312.4" y="140.4">djg_Goldpin_2x8</text>
<text x="61.5" y="189.2">74HC138N,652</text>
<text x="61.5" y="186.2">U6</text>
<text x="192" y="189.2">74HC138N,652</text>
<text x="192" y="186.2">U8</text>
<text x="306.6" y="191">74HC138N,652</text>
<text x="306.6" y="188">U10</text>
<text x="59.2" y="237.9">100NF CAPACITOR</text>
<text x="66.7" y="235.2">C3</text>
<text x="197.2" y="238.3">100NF CAPACITOR</text>
<text x="197.2" y="235.2">C4</text>
<text x="311.9" y="237">C5</text>
<text x="311.9" y="240">100NF CAPACITOR</text>
<text x="126.7" y="250.3">R1</text>
<text x="64.1" y="257.5">R11</text>
<text x="126.6" y="254">R2</text>
<text x="126.6" y="257.5">R3</text>
<text x="200.7" y="254">R9</text>
<text x="207.7" y="257.5">220 OHM 0.25 W</text>
<text x="64.4" y="261">1 K</text>
<text x="126.6" y="261">R4</text>
<text x="173.8" y="261">G1</text>
<text x="198.5" y="261">G2</text>
<text x="71.8" y="266.3">G3</text>
<text x="72.6" y="269.9">LED</text>
<text x="126.6" y="264.6">R5</text>
<text x="126.6" y="268.1">R6</text>
<text x="173.8" y="264">Power</text>
<text x="198.5" y="264">Midi_OUT</text>
<text x="126.6" y="271.6">R7</text>
<text x="126.6" y="275.2">R8</text>
<text x="123.5" y="279.2">8 x 10K</text>
<text x="199.8" y="280.4">R10</text>
<text x="209.4" y="282.2">220 OHM 0.25 W</text>
</g>
<g font-size="3.2" fill="#00f">
<text x="38.5" y="28.4">11</text>
<text x="45" y="29.8">D0</text>
<text x="92.2" y="29.7">A4</text>
<text x="92.2" y="26.2">A5</text>
<text x="98.9" y="28.3">23</text>
<text x="98.9" y="24.8">24</text>
<text x="38.3" y="35.4">13</text>
<text x="38.5" y="31.9">12</text>
<text x="45" y="33.3">D1</text>
<text x="92.2" y="33.2">A3</text>
<text x="98.9" y="35.4">21</text>
<text x="98.9" y="31.8">22</text>
<text x="38.3" y="38.9">14</text>
<text x="44.8" y="36.8">D2</text>
<text x="44.8" y="40.4">D3</text>
<text x="92.2" y="40.3">A1</text>
<text x="92.2" y="36.8">A2</text>
<text x="98.9" y="38.9">20</text>
<text x="38.3" y="42.5">15</text>
<text x="38.3" y="46">16</text>
<text x="44.8" y="43.9">D4</text>
<text x="44.8" y="47.4">D5</text>
<text x="92.2" y="43.8">A0</text>
<text x="98.9" y="42.4">19</text>
<text x="38.3" y="49.5">17</text>
<text x="38.3" y="53.1">18</text>
<text x="44.8" y="50.9">D6</text>
<text x="44.8" y="54.5">D7</text>
<text x="89" y="65.1">GND</text>
<text x="90.4" y="61.5">VIN</text>
<text x="98.8" y="63.6">31</text>
<text x="98.8" y="60.1">32</text>
<text x="40.4" y="70.7">1</text>
<text x="88.9" y="68.5">GND</text>
<text x="98.7" y="70.6">29</text>
<text x="98.7" y="67.1">30</text>
<text x="40.4" y="74.2">2</text>
<text x="40.4" y="77.8">3</text>
<text x="44.8" y="72.1">D8</text>
<text x="44.8" y="75.6">D9</text>
<text x="90" y="75.6">3V3</text>
<text x="92" y="72.1">5V</text>
<text x="98.7" y="77.7">27</text>
<text x="98.7" y="74.2">28</text>
<text x="176" y="76">1</text>
<text x="179.5" y="77.8">A0</text>
<text x="297.7" y="77.8">1</text>
<text x="40.4" y="81.3">4</text>
<text x="44.8" y="79.2">D10</text>
<text x="44.8" y="82.7">D11</text>
<text x="85.9" y="79.1">RESET</text>
<text x="86.3" y="82.6">IOREF</text>
<text x="98.7" y="81.2">26</text>
<text x="176" y="79.5">2</text>
<text x="176" y="83">3</text>
<text x="179.5" y="81.3">A1</text>
<text x="194" y="81.3">Y0</text>
<text x="199.5" y="83">14</text>
<text x="199.5" y="79.5">15</text>
<text x="297.7" y="81.3">2</text>
<text x="301.2" y="79.5">A0</text>
<text x="301.2" y="83">A1</text>
<text x="315.8" y="83">Y0</text>
<text x="321.2" y="81.3">15</text>
<text x="40.2" y="88.3">6</text>
<text x="40.4" y="84.9">5</text>
<text x="44.7" y="89.7">D13</text>
<text x="44.8" y="86.3">D12</text>
<text x="84.4" y="86.2">POWER</text>
<text x="98.7" y="84.8">25</text>
<text x="176" y="86.6">4</text>
<text x="179.5" y="84.8">A2</text>
<text x="179.5" y="88.3">E1</text>
<text x="194" y="88.3">Y2</text>
<text x="194" y="84.8">Y1</text>
<text x="199.5" y="86.6">13</text>
<text x="297.7" y="84.8">3</text>
<text x="297.7" y="88.3">4</text>
<text x="301.2" y="86.6">A2</text>
<text x="315.8" y="86.6">Y1</text>
<text x="321.2" y="88.3">13</text>
<text x="321.2" y="84.8">14</text>
<text x="40.5" y="91.9">7</text>
<text x="40.5" y="95.4">8</text>
<text x="45" y="93.3">GND</text>
<text x="176" y="90.1">5</text>
<text x="176" y="93.6">6</text>
<text x="179.5" y="91.9">E2</text>
<text x="179.5" y="95.4">E3</text>
<text x="194" y="95.4">Y4</text>
<text x="194" y="91.9">Y3</text>
<text x="199.5" y="93.6">11</text>
<text x="199.5" y="90.1">12</text>
<text x="297.7" y="91.9">5</text>
<text x="297.7" y="95.4">6</text>
<text x="301.2" y="90.1">E1</text>
<text x="301.2" y="93.6">E2</text>
<text x="315.8" y="93.6">Y3</text>
<text x="315.8" y="90.1">Y2</text>
<text x="321.2" y="95.4">11</text>
<text x="321.2" y="91.9">12</text>
<text x="40.5" y="98.9">9</text>
<text x="45" y="96.8">AREF</text>
<text x="45" y="100.4">SDA</text>
<text x="176" y="97.2">7</text>
<text x="179.5" y="98.9">Y7</text>
<text x="194" y="98.9">Y5</text>
<text x="199.5" y="100.7">9</text>
<text x="199.5" y="97.2">10</text>
<text x="297.7" y="98.9">7</text>
<text x="301.2" y="97.2">E3</text>
<text x="301.2" y="100.7">Y7</text>
<text x="315.8" y="100.7">Y5</text>
<text x="315.8" y="97.2">Y4</text>
<text x="321.2" y="98.9">10</text>
<text x="38.5" y="102.5">10</text>
<text x="45" y="103.9">SCL</text>
<text x="194" y="102.4">Y6</text>
<text x="315.8" y="104.2">Y6</text>
<text x="321.2" y="102.4">9</text>
<text x="50.7" y="194.2">1</text>
<text x="50.7" y="197.7">2</text>
<text x="54.2" y="195.9">A0</text>
<text x="74.3" y="197.7">15</text>
<text x="181.3" y="194.2">1</text>
<text x="181.3" y="197.7">2</text>
<text x="184.7" y="195.9">A0</text>
<text x="204.8" y="197.7">15</text>
<text x="295.9" y="195.9">1</text>
<text x="299.4" y="197.7">A0</text>
<text x="50.7" y="201.2">3</text>
<text x="54.2" y="199.5">A1</text>
<text x="54.2" y="203">A2</text>
<text x="68.8" y="203">Y1</text>
<text x="68.8" y="199.5">Y0</text>
<text x="74.3" y="201.2">14</text>
<text x="181.3" y="201.2">3</text>
<text x="184.7" y="199.5">A1</text>
<text x="184.7" y="203">A2</text>
<text x="199.3" y="203">Y1</text>
<text x="199.3" y="199.5">Y0</text>
<text x="204.8" y="201.2">14</text>
<text x="295.9" y="199.5">2</text>
<text x="295.9" y="203">3</text>
<text x="299.4" y="201.2">A1</text>
<text x="314" y="201.2">Y0</text>
<text x="319.4" y="203">14</text>
<text x="319.4" y="199.5">15</text>
<text x="50.7" y="204.8">4</text>
<text x="50.7" y="208.3">5</text>
<text x="54.2" y="206.5">E1</text>
<text x="68.8" y="206.5">Y2</text>
<text x="74.3" y="208.3">12</text>
<text x="74.3" y="204.8">13</text>
<text x="181.3" y="204.8">4</text>
<text x="181.3" y="208.3">5</text>
<text x="184.7" y="206.5">E1</text>
<text x="199.3" y="206.5">Y2</text>
<text x="204.8" y="208.3">12</text>
<text x="204.8" y="204.8">13</text>
<text x="295.9" y="206.5">4</text>
<text x="299.4" y="204.8">A2</text>
<text x="299.4" y="208.3">E1</text>
<text x="314" y="208.3">Y2</text>
<text x="314" y="204.8">Y1</text>
<text x="319.4" y="206.5">13</text>
<text x="50.7" y="211.8">6</text>
<text x="50.7" y="215.3">7</text>
<text x="54.2" y="210">E2</text>
<text x="54.2" y="213.6">E3</text>
<text x="68.8" y="213.6">Y4</text>
<text x="68.8" y="210">Y3</text>
<text x="74.3" y="215.3">10</text>
<text x="74.3" y="211.8">11</text>
<text x="181.3" y="211.8">6</text>
<text x="181.3" y="215.3">7</text>
<text x="184.7" y="210">E2</text>
<text x="184.7" y="213.6">E3</text>
<text x="199.3" y="213.6">Y4</text>
<text x="199.3" y="210">Y3</text>
<text x="204.8" y="215.3">10</text>
<text x="204.8" y="211.8">11</text>
<text x="295.9" y="210">5</text>
<text x="295.9" y="213.6">6</text>
<text x="299.4" y="211.8">E2</text>
<text x="299.4" y="215.3">E3</text>
<text x="314" y="215.3">Y4</text>
<text x="314" y="211.8">Y3</text>
<text x="319.4" y="213.6">11</text>
<text x="319.4" y="210">12</text>
<text x="54.2" y="217.1">Y7</text>
<text x="68.8" y="220.6">Y6</text>
<text x="68.8" y="217.1">Y5</text>
<text x="74.3" y="218.9">9</text>
<text x="184.7" y="217.1">Y7</text>
<text x="199.3" y="220.6">Y6</text>
<text x="199.3" y="217.1">Y5</text>
<text x="204.8" y="218.9">9</text>
<text x="295.9" y="217.1">7</text>
<text x="299.4" y="218.9">Y7</text>
<text x="314" y="218.9">Y5</text>
<text x="319.4" y="220.6">9</text>
<text x="319.4" y="217.1">10</text>
<text x="314" y="222.4">Y6</text>
</g>
<g font-size="3.2" fill="#8d2323">
<text x="186.4" y="24.8">1</text>
<text x="186.4" y="28.4">2</text>
<text x="200" y="28.4">15</text>
<text x="200" y="24.8">16</text>
<text x="308.1" y="26.6">1</text>
<text x="321.7" y="26.6">16</text>
<text x="186.4" y="31.9">3</text>
<text x="186.4" y="35.4">4</text>
<text x="200" y="35.4">13</text>
<text x="200" y="31.9">14</text>
<text x="308.1" y="30.1">2</text>
<text x="308.1" y="33.7">3</text>
<text x="321.7" y="33.7">14</text>
<text x="321.7" y="30.1">15</text>
<text x="186.4" y="38.9">5</text>
<text x="200" y="38.9">12</text>
<text x="308.1" y="37.2">4</text>
<text x="308.1" y="40.7">5</text>
<text x="321.7" y="40.7">12</text>
<text x="321.7" y="37.2">13</text>
<text x="186.4" y="42.5">6</text>
<text x="186.4" y="46">7</text>
<text x="200" y="46">10</text>
<text x="200" y="42.5">11</text>
<text x="308.1" y="44.2">6</text>
<text x="308.1" y="47.8">7</text>
<text x="321.7" y="47.8">10</text>
<text x="321.7" y="44.2">11</text>
<text x="186.4" y="49.5">8</text>
<text x="200" y="49.5">9</text>
<text x="308.1" y="51.3">8</text>
<text x="321.7" y="51.3">9</text>
<text x="61.1" y="143">1</text>
<text x="74.8" y="143">16</text>
<text x="191.7" y="143">1</text>
<text x="205.3" y="143">16</text>
<text x="61.1" y="146.5">2</text>
<text x="74.8" y="146.5">15</text>
<text x="191.7" y="146.5">2</text>
<text x="205.3" y="146.5">15</text>
<text x="306.3" y="144.8">1</text>
<text x="306.3" y="148.3">2</text>
<text x="320" y="148.3">15</text>
<text x="320" y="144.8">16</text>
<text x="61.1" y="150.1">3</text>
<text x="61.1" y="153.6">4</text>
<text x="74.8" y="153.6">13</text>
<text x="74.8" y="150.1">14</text>
<text x="191.7" y="150.1">3</text>
<text x="191.7" y="153.6">4</text>
<text x="205.3" y="153.6">13</text>
<text x="205.3" y="150.1">14</text>
<text x="306.3" y="151.8">3</text>
<text x="306.3" y="155.4">4</text>
<text x="320" y="155.4">13</text>
<text x="320" y="151.8">14</text>
<text x="61.1" y="157.1">5</text>
<text x="61.1" y="160.7">6</text>
<text x="74.8" y="160.7">11</text>
<text x="74.8" y="157.1">12</text>
<text x="191.7" y="157.1">5</text>
<text x="191.7" y="160.7">6</text>
<text x="205.3" y="160.7">11</text>
<text x="205.3" y="157.1">12</text>
<text x="306.3" y="158.9">5</text>
<text x="320" y="158.9">12</text>
<text x="61.1" y="164.2">7</text>
<text x="61.1" y="167.7">8</text>
<text x="74.8" y="167.7">9</text>
<text x="74.8" y="164.2">10</text>
<text x="191.7" y="164.2">7</text>
<text x="191.7" y="167.7">8</text>
<text x="205.3" y="167.7">9</text>
<text x="205.3" y="164.2">10</text>
<text x="306.3" y="162.4">6</text>
<text x="306.3" y="165.9">7</text>
<text x="320" y="165.9">10</text>
<text x="320" y="162.4">11</text>
<text x="306.3" y="169.5">8</text>
<text x="320" y="169.5">9</text>
</g>
<g font-size="3.2" fill="#f00">
<text x="191.4" y="77.8">VCC</text>
<text x="199.5" y="76">16</text>
<text x="321.2" y="77.8">16</text>
<text x="313.1" y="79.5">VCC</text>
<text x="66.2" y="195.9">VCC</text>
<text x="74.3" y="194.2">16</text>
<text x="196.7" y="195.9">VCC</text>
<text x="204.8" y="194.2">16</text>
<text x="311.4" y="197.7">VCC</text>
<text x="319.4" y="195.9">16</text>
</g>
<g font-size="3.2">
<text x="176" y="100.7">8</text>
<text x="179.5" y="102.4">GND</text>
<text x="297.7" y="102.4">8</text>
<text x="301.2" y="104.2">GND</text>
<text x="50.7" y="218.9">8</text>
<text x="54.2" y="220.6">GND</text>
<text x="181.3" y="218.9">8</text>
<text x="184.7" y="220.6">GND</text>
<text x="295.9" y="220.6">8</text>
<text x="299.4" y="222.4">GND</text>
<text x="65.3" y="266.1">1</text>
<text x="65.3" y="269.7">2</text>
<text x="176.4" y="269.7">1</text>
<text x="201.1" y="269.7">1</text>
<text x="176.4" y="273.2">2</text>
<text x="201.1" y="273.2">2</text>
</g>
</svg>
